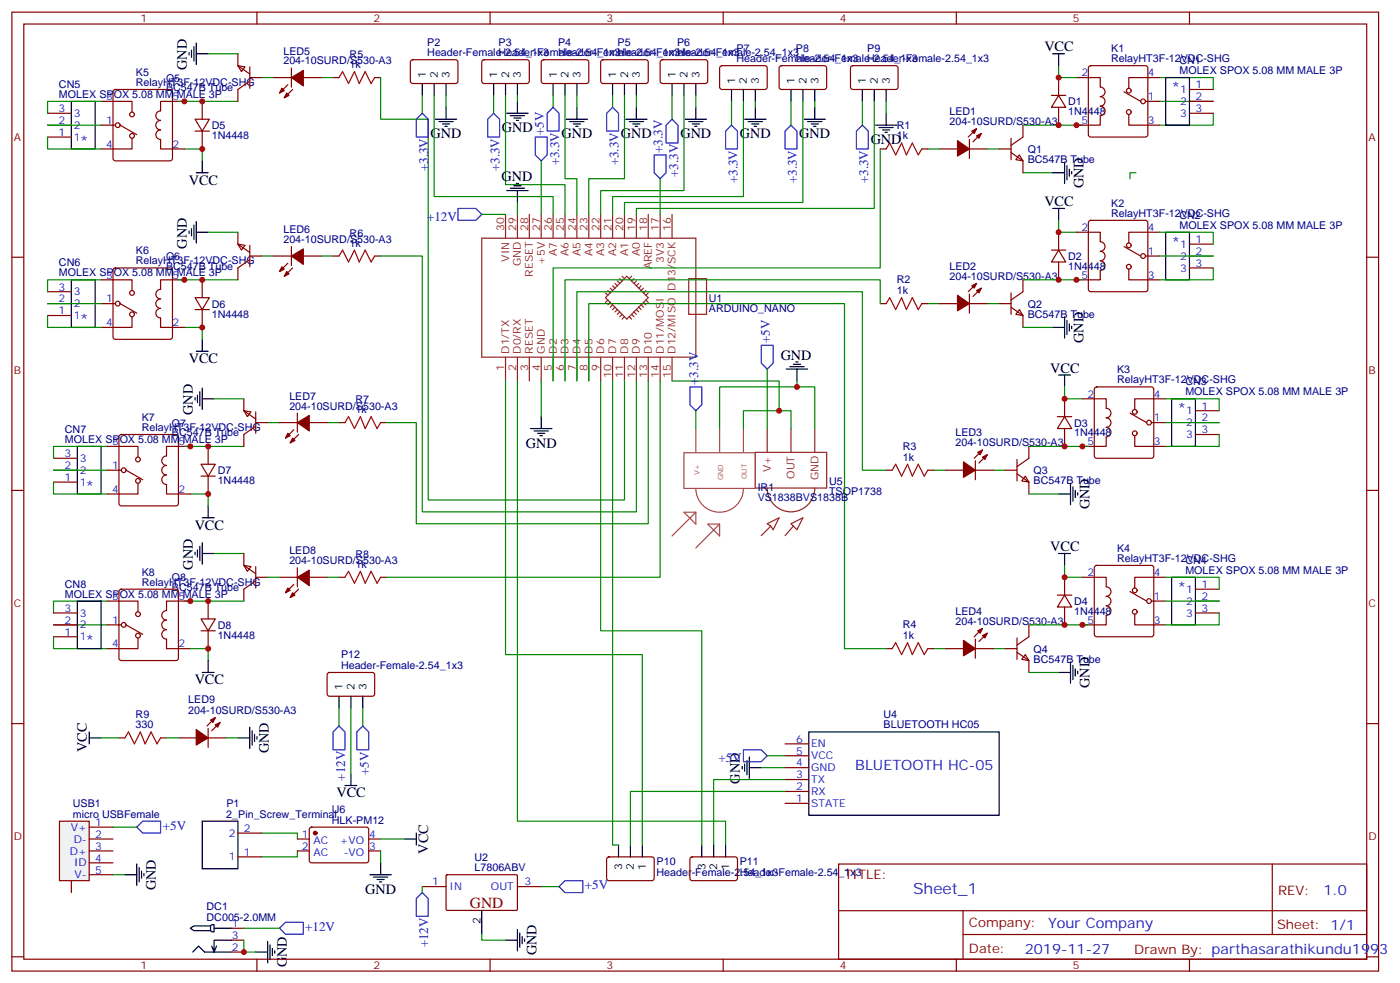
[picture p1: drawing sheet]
<svg xmlns="http://www.w3.org/2000/svg" width="415mm" height="291mm" viewBox="0 0 415 291" stroke-linecap="round" stroke-linejoin="round" font-family="sans-serif">
<g fill="none" stroke="#870000" stroke-width=".35">
<path d="M3.5 3.6h405.4v284.3h-405.4zM7.1 7.1h398.2v277.3h-398.2zM76.2 3.6v3.5M145.3 3.6v3.5M214.5 3.6v3.5M283.6 3.6v3.5M352.8 3.6v3.5M3.5 76.3h3.6M405.3 76.3h3.6M3.5 145.4h3.6M405.3 145.4h3.6M3.5 214.6h3.6"/>
<path d="M405.3 214.6h3.6M248.7 256.2h156.6v28.2h-156.6zM377.3 256.2v20.9M248.7 270h156.5M285.6 277.1h119.6M285.6 270v14.1M3.5 283.7h3.6M76.2 284.4v3.5M145.3 284.4v3.5M214.5 284.4v3.5M283.6 284.4v3.5M352.8 284.4v3.5"/>
<path d="M405.3 283.7h3.6"/>
</g>
<path d="M33.5 259.4h3.5" fill="none" stroke="#008700" stroke-width=".35"/>
<path d="M37 259.4h3.6M40.6 256.2v6.3M41.3 257.2v4.3M42 258.3v2.1M42.7 259v.7" fill="none" stroke="#000" stroke-width=".35"/>
<path d="M17.6 243.5h8.9v17.6h-8.9z" fill="#f0f0f0" stroke="#870000" stroke-width=".35"/>
<g fill="none" stroke="#870000" stroke-width=".35">
<path d="M70.6 19.5l2.1 .3-1.1 1.4zM70.6 15.9v3.6l3.5 2.4M74.1 19.8v6.4M121.9 17.9l.5-.2 13 .1 .4 .6v5.9l-.7 .5-13-.1-.4-.6v-5.7zM143.1 17.9l.5-.2 13 .1 .4 .6-.1 5.9-.6 .5-13-.1-.4-.6v-5.7zM160.7 17.9l.5-.2 13 .1 .4 .6v5.9l-.7 .5-13-.1-.4-.6v-5.7zM178.4 17.9l.5-.2 12.9 .1 .5 .6-.1 5.9-.6 .5-13-.1-.4-.6v-5.7zM196 17.9l.5-.2 13 .1 .4 .6-.1 5.9-.6 .5-13-.1-.4-.6v-5.7zM213.7 19.7l.4-.2h13l.4 .7v5.9l-.7 .4h-12.9l-.5-.7v-5.6zM231.3 19.7l.5-.2h12.9l.5 .7-.1 5.9-.6 .4h-13l-.4-.7v-5.6zM252.5 19.7l.4-.2h13l.4 .7v5.9l-.7 .4h-12.9l-.5-.7v-5.6zM323 19.7l.5-.2h16.2l.5 .2 .2 .5v19.7l-.2 .5-.5 .2h-16.2l-.5-.2-.2-.5v-19.7z"/>
<path d="M14.1 37.1h7.1M14.1 33.6h7.1M30 30.1h9.2v3.1M30 37.1h4.2M33.7 26.7l.5-.2h16.2l.5 .2 .3 .5v19.8l-.3 .5-.5 .2h-16.2l-.5-.2-.2-.5v-19.8zM35.6 37.1l5 2.8M54.7 30.1h-7.1v2.8a1.41 1.41 0 0 0-1.4 1.4 1.41 1.41 0 0 0 1.4 1.4 1.41 1.41 0 0 0-1.4 1.4 1.41 1.41 0 0 0 1.4 1.4 1.41 1.41 0 0 0-1.4 1.4 1.41 1.41 0 0 0 1.4 1.4v2.9h7.1M57.9 35.3h4.2l-2.1 3.6zM57.9 38.9h4.2M60 30.1v5.2M60 38.9v5.3M74.1 24.1l-3.5 2.4v3.6"/>
<path d="M74.1 23h3.5M81.1 23h5.3M85.4 25.1l-2.5 2.5M86.4 20.2v5.6M86.8 26.5l-2.5 2.5M90 23h5.2M98.8 23h1.7M111.1 23h1.8M289.6 38.2l-2.4 2.4M291 39.6l-2.4 2.5M303.4 37.1v3.5l-3.5 2.5M311.9 28.3h4.2"/>
<path d="M314 28.3l2.1 3.5h-4.2zM314 23v5.3M314 31.8v5.3M319.3 23h7v2.8a1.41 1.41 0 0 1 1.4 1.4 1.41 1.41 0 0 1-1.4 1.4 1.41 1.41 0 0 1 1.4 1.5 1.41 1.41 0 0 1-1.4 1.4 1.41 1.41 0 0 1 1.4 1.4 1.41 1.41 0 0 1-1.4 1.4v2.8h-7M333.4 27.2l4.9 2.9M334.8 33.9v3.2h9.2M339.7 30.1h4.3M344 23h-9.2v3.2M352.8 30.1h7M352.8 33.6h7M352.8 26.5h7M14.1 40.6h7.1"/>
<path d="M39.2 41v3.2h-9.2M261.1 44.2h1.7M273.4 44.2h1.8M278.7 44.2h5.3M287.5 44.2h5.3M287.5 41.3v5.7M296.3 44.2h3.6M299.9 45.2l3.5 2.5v3.5M299.9 41v6.3M302.3 45.9l1.1 1.8-2.1-.4zM33.7 79.7l.5-.3h16.2l.5 .3 .3 .5v19.7l-.3 .5-.5 .2h-16.2l-.5-.2-.2-.5v-19.7zM70.6 72.4l2.1 .3-1.1 1.5z"/>
<path d="M70.6 68.9v3.5l3.5 2.5M74.1 75.9h3.5M74.1 77l-3.5 2.4v3.6M74.1 72.7v6.4M81.1 75.9h5.3M85.4 78l-2.5 2.5M86.4 73.1v5.6M86.8 79.4l-2.5 2.5M90 75.9h5.2M98.8 75.9h1.7M111.1 75.9h1.8M311.9 74.2h4.2"/>
<path d="M314 74.2l2.1 3.5h-4.2zM314 68.9v5.3M314 77.7v5.3M319.3 68.9h7v2.8a1.41 1.41 0 0 1 1.4 1.4 1.41 1.41 0 0 1-1.4 1.4 1.41 1.41 0 0 1 1.4 1.4 1.41 1.41 0 0 1-1.4 1.4 1.41 1.41 0 0 1 1.4 1.4 1.41 1.41 0 0 1-1.4 1.5v2.8h-7M323 65.5l.5-.2h16.2l.5 .2 .2 .5v19.8l-.2 .5-.5 .2h-16.2l-.5-.2-.2-.5v-19.8zM333.4 73.1l4.9 2.8M334.8 79.8v3.2h9.2M339.7 75.9h4.3M344 68.9h-9.2v3.1M352.8 75.9h7M352.8 72.4h7M352.8 79.4h7"/>
<path d="M14.1 90h7.1M14.1 93.6h7.1M14.1 86.5h7.1M30 83h9.2v3.1M30 90h4.2M35.6 90l5 2.9M39.2 93.9v3.2h-9.2M54.7 83h-7.1v2.8a1.41 1.41 0 0 0-1.4 1.4 1.41 1.41 0 0 0 1.4 1.4 1.41 1.41 0 0 0-1.4 1.4 1.41 1.41 0 0 0 1.4 1.4 1.41 1.41 0 0 0-1.4 1.5 1.41 1.41 0 0 0 1.4 1.4v2.8h7.1M57.9 88.3h4.2l-2.1 3.5zM57.9 91.8h4.2M60 83v5.3M60 91.8v5.3"/>
<path d="M261.1 90h1.7M273.4 90h1.8M278.7 90h5.3M287.5 90h5.3M287.5 87.2v5.7M289.6 84l-2.4 2.5M291 85.4l-2.4 2.5M296.3 90h3.6M299.9 91.1l3.5 2.5v3.5M299.9 86.9v6.3M302.3 91.8l1.1 1.8-2.1-.4zM303.4 83v3.5l-3.5 2.5"/>
<path d="M72.3 118.3v3.5l3.5 2.4M315.7 118.3v5.2M321 118.3h7.1v2.8a1.41 1.41 0 0 1 1.4 1.4 1.41 1.41 0 0 1-1.4 1.4 1.41 1.41 0 0 1 1.4 1.4 1.41 1.41 0 0 1-1.4 1.4 1.41 1.41 0 0 1 1.4 1.4 1.41 1.41 0 0 1-1.4 1.4v2.9h-7.1M324.8 114.9l.5-.2h16.2l.5 .2 .2 .5v19.8l-.2 .5-.5 .2h-16.2l-.5-.2-.2-.5v-19.8zM345.7 118.3h-9.2v3.1M15.9 139.4h7M15.9 135.9h7M31.7 132.4h9.2v3.1M31.7 139.4h4.3M35.5 129l.5-.2h16.2l.5 .2 .2 .5v19.8l-.2 .5-.5 .2h-16.2l-.5-.2-.2-.5v-19.8zM37.4 139.4l4.9 2.8M56.4 132.4h-7v2.8a1.41 1.41 0 0 0-1.4 1.4 1.41 1.41 0 0 0 1.4 1.4 1.41 1.41 0 0 0-1.4 1.4 1.41 1.41 0 0 0 1.4 1.4 1.41 1.41 0 0 0-1.4 1.4 1.41 1.41 0 0 0 1.4 1.5v2.8h7"/>
<path d="M59.6 137.7h4.3l-2.2 3.5zM61.7 132.4v5.3M72.3 121.8l2.1 .3-1 1.4zM75.8 126.4l-3.5 2.4v3.6M75.8 122.1v6.4M75.8 125.3h3.6M82.9 125.3h5.3M87.1 127.4l-2.4 2.5M88.2 122.5v5.6M88.5 128.8l-2.4 2.5M91.7 125.3h5.3M100.5 125.3h1.8"/>
<path d="M112.9 125.3h1.8M262.8 139.4h1.8M275.2 139.4h1.7M280.5 139.4h5.3M289.3 139.4h5.3M289.3 136.6v5.6M291.4 133.4l-2.5 2.5M292.8 134.8l-2.5 2.5M298.1 139.4h3.5M301.6 136.2v6.4M305.2 132.4v3.5l-3.6 2.5M313.6 123.5h4.3"/>
<path d="M315.7 123.5l2.2 3.6h-4.3zM315.7 127.1v5.3M335.1 122.5l5 2.8M336.5 129.2v3.2h9.2M341.5 125.3h4.2M354.5 125.3h7.1M354.5 121.8h7.1M354.5 128.8h7.1M15.9 142.9h7M40.9 143.3v3.2h-9.2M59.6 141.2h4.3M61.7 141.2v5.3"/>
<path d="M301.6 140.5l3.6 2.4v3.6M304.1 141.2l1.1 1.7-2.2-.3zM31.7 178.2h9.2v3.2M35.5 174.9l.5-.2h16.2l.5 .2 .2 .5v19.8l-.2 .5-.5 .2h-16.2l-.5-.3-.2-.4v-19.8zM56.4 178.2h-7v2.8a1.41 1.41 0 0 0-1.4 1.5 1.41 1.41 0 0 0 1.4 1.4 1.41 1.41 0 0 0-1.4 1.4 1.41 1.41 0 0 0 1.4 1.4 1.41 1.41 0 0 0-1.4 1.4 1.41 1.41 0 0 0 1.4 1.4v2.8h7M61.7 178.2v5.3M72.3 167.6l2.1 .4-1 1.4zM72.3 164.1v3.5l3.5 2.5M75.8 172.2l-3.5 2.5v3.5M75.8 171.2h3.6M75.8 168v6.3M82.9 171.2h5.3"/>
<path d="M87.1 173.3l-2.4 2.5M88.2 168.3v5.7M88.5 174.7l-2.4 2.5M91.7 171.2h5.3M100.5 171.2h1.8M112.9 171.2h1.8M313.6 176.5h4.3M315.7 176.5l2.2 3.5h-4.3zM315.7 171.2v5.3M315.7 180v5.3M321 171.2h7.1v2.8a1.41 1.41 0 0 1 1.4 1.4 1.41 1.41 0 0 1-1.4 1.4 1.41 1.41 0 0 1 1.4 1.4 1.41 1.41 0 0 1-1.4 1.4 1.41 1.41 0 0 1 1.4 1.4 1.41 1.41 0 0 1-1.4 1.5v2.8h-7.1M324.8 167.8l.5-.2h16.2l.5 .2 .2 .5v19.8l-.2 .5-.5 .2h-16.2l-.5-.2-.2-.5v-19.8z"/>
<path d="M335.1 175.4l5 2.8M341.5 178.2h4.2M345.7 171.2h-9.2v3.1M354.5 178.2h7.1M354.5 174.7h7.1M15.9 188.8h7M15.9 185.3h7M15.9 181.8h7M31.7 185.3h4.3M37.4 185.3l4.9 2.8M40.9 189.2v3.1h-9.2M59.6 183.5h4.3l-2.2 3.5z"/>
<path d="M59.6 187h4.3M61.7 187v5.3M97.2 199.6l.5-.2h13l.4 .7v5.9l-.7 .4h-13l-.4-.7v-5.6zM262.8 192.3h1.8M275.2 192.3h1.7M280.5 192.3h5.3M289.3 192.3h5.3M289.3 189.5v5.7M291.4 186.3l-2.5 2.5M292.8 187.7l-2.5 2.5M298.1 192.3h3.5M301.6 193.4l3.6 2.5v3.5"/>
<path d="M301.6 189.2v6.3M304.1 194.1l1.1 1.8-2.2-.4zM305.2 185.3v3.5l-3.6 2.5M336.5 182.1v3.2h9.2M354.5 181.8h7.1M35.3 218.8h1.7M47.6 218.8h1.8M52.9 218.8h5.3M61.7 216v5.6M61.7 218.8h5.3M63.9 212.8l-2.5 2.5M65.3 214.2l-2.5 2.5"/>
<path d="M232.8 220.6h7.1M232.8 224.1h7.1M232.8 227.6h7.1M232.8 231.1h7.1M232.8 234.7h7.1M232.8 238.2h7.1M26.5 245.3h7M26.5 248.8h7M26.5 252.3h7M26.5 255.8h7M26.5 259.4h7M70.6 254.1h7"/>
<path d="M70.6 247h7M88.2 248.8h3.5M88.2 252.3h3.5M92 245.5l.4-.2h16.5l.5 .7-.1 9.4-.6 .4h-16.5l-.5-.7v-9.1zM109.4 248.8h3.5M109.4 252.3h3.5M132.3 259.5l.3-.1h20.7l.2 .3-.1 10.1-.3 .1h-20.6l-.2-.3zM180.2 254.3l.4-.2h13l.4 .7v5.9l-.7 .4h-13l-.4-.7v-5.6zM204.8 254.3l.5-.2h13l.4 .7v5.9l-.7 .4h-13l-.4-.7v-5.6zM21.2 261.1v3.6M68.8 278.8h3.5M68.8 275.2h3.5"/>
<path d="M125.2 262.9h7.1M153.5 262.9h7M68.8 282.3h3.5"/>
<circle cx="34.9" cy="37.1" r=".71"/>
<circle cx="39.2" cy="33.9" r=".71"/>
<circle cx="334.8" cy="26.9" r=".71"/>
<circle cx="334.8" cy="33.2" r=".71"/>
<circle cx="339" cy="30.1" r=".71"/>
<circle cx="39.2" cy="40.3" r=".71"/>
<circle cx="334.8" cy="72.7" r=".71"/>
<circle cx="334.8" cy="79.1" r=".71"/>
<circle cx="339" cy="75.9" r=".71"/>
<circle cx="34.9" cy="90" r=".71"/>
<circle cx="39.2" cy="93.2" r=".71"/>
<circle cx="39.2" cy="86.9" r=".71"/>
<circle cx="36.7" cy="139.4" r=".71"/>
<circle cx="40.9" cy="136.2" r=".71"/>
<circle cx="336.6" cy="122.1" r=".71"/>
<circle cx="336.6" cy="128.5" r=".71"/>
<circle cx="340.8" cy="125.3" r=".71"/>
<circle cx="40.9" cy="142.6" r=".71"/>
<circle cx="336.6" cy="175" r=".71"/>
<circle cx="340.8" cy="178.2" r=".71"/>
<circle cx="36.7" cy="185.3" r=".71"/>
<circle cx="40.9" cy="182.1" r=".71"/>
<circle cx="40.9" cy="188.5" r=".71"/>
<circle cx="336.6" cy="181.4" r=".71"/>
</g>
<g fill="none" stroke="#008700" stroke-width=".35">
<path d="M61.7 15.9h8.9M314 19.5v3.5h5.3M14.1 37.1h15.9M30 30.1h-15.9v3.5M52.9 30.1h17.7M77.6 23h3.5M95.2 23h3.6M112.9 23v12.3h14.1v112.9h58.2v-35.2M125.2 28.3v5.3M128.8 28.3v30h35.2v5.3M132.3 28.3v3.5M146.4 28.3v5.3"/>
<path d="M149.9 28.3v26.5h17.7v8.8M153.5 28.3v1.8M164 28.3v3.5M167.6 28.3v24.7h3.5v10.6M171.1 28.3v3.5M181.7 28.3v3.5M185.2 28.3v24.7h-10.6v10.6M188.7 28.3v3.5M199.3 28.3v7M202.8 28.3v28.2h-24.6v7.1M206.4 28.3v3.5M217 30.1v7"/>
<path d="M220.5 30.1v28.2h-38.8v5.3M224 30.1v1.7M234.6 30.1v7M238.1 30.1v29.9h-52.9v3.6M241.7 30.1v1.7M255.8 30.1v7M259.3 30.1v31.7h-70.6v1.8M262.8 30.1v3.5M303.4 37.1h17.6M344 23h15.8v3.5M344 30.1h15.8M359.8 33.6v3.5h-15.8"/>
<path d="M14.1 40.6v3.6h15.9M54.7 44.2h5.3v3.5M160.5 47.7v15.9M195.8 53v10.6M261.1 44.2v35.2h-97.1v33.6M275.2 44.2h3.5M292.8 44.2h3.5M303.4 51.2h8.8M336.9 51.2h-1.8v1.8M61.7 68.9h8.9M77.6 75.9h3.5M95.2 75.9h3.6"/>
<path d="M112.9 75.9h12.3v75.9h63.5v-38.8M142.9 63.6h7M153.5 60v3.6M314 65.3v3.6h5.3M344 68.9h15.8v3.5M344 75.9h15.8M359.8 79.4v3.6h-15.8M14.1 93.6v3.5h15.9M14.1 90h15.9M30 83h-15.9v3.5M52.9 83h17.7M54.7 97.1h5.3v3.5"/>
<path d="M261.1 90v-7h-93.5v30M275.2 90h3.5M292.8 90h3.5M303.4 83h17.6M303.4 97.1h8.8M63.5 118.3h8.8M149.9 113v81.1h40.6v56.4M153.5 113v130.5h61.7v7M160.5 113v10.5M171.1 113v-26.5h84.7v52.9h7M174.6 113v-23h75.9v102.3h12.3M178.2 113v74h29.9v63.5"/>
<path d="M181.7 113v137.5h1.7M192.3 113v42.3h-68.8v-30h-8.8M195.8 113v58.2h-81.1M199.3 113h31.8v8.8M227.5 109.4v17.7M236.4 113v1.7M315.7 114.7v3.6h5.3M345.7 118.3h15.9v3.5M15.9 139.4h15.8M31.7 132.4h-15.8v3.5M54.7 132.4h17.6M79.4 125.3h3.5"/>
<path d="M97 125.3h3.5M206.4 121.8v5.3M213.4 127.1v-12.4h28.3v12.4M220.5 127.1v-5.3h14.1v5.3M276.9 139.4h3.6M294.6 139.4h3.5M305.2 132.4h17.6M345.7 125.3h15.9M361.6 128.8v3.6h-15.9M15.9 142.9v3.6h15.8M56.4 146.5h5.3v3.5M305.2 146.5h8.8"/>
<path d="M31.7 178.2h-15.8v3.6M54.7 178.2h17.6M63.5 164.1h8.8M79.4 171.2h3.5M97 171.2h3.5M315.7 167.6v3.6h5.3M345.7 171.2h15.9v3.5M345.7 178.2h15.9M15.9 188.8v3.5h15.8M15.9 185.3h15.8M56.4 192.3h5.3v3.6M276.9 192.3h3.6"/>
<path d="M294.6 192.3h3.5M305.2 185.3h17.6M305.2 199.4h8.8M361.6 181.8v3.5h-15.9M30 218.8h5.3M49.4 218.8h3.5M67 218.8h3.6M100.5 210v5.3M104.1 210v19.4M107.6 210v5.3M225.8 227.6h7M227.5 224.1h5.3"/>
<path d="M232.8 234.7h-45.8v15.8M232.8 231.1h-21.1v19.4M33.5 245.3h7.1M77.6 247h10.6v1.8M88.2 252.3v1.8h-10.6M112.9 252.3v3.5M112.9 248.8h7M72.3 278.8v3.5h3.5M72.3 275.2h10.6M125.2 262.9v1.8M142.9 277v1.8h7M160.5 262.9h5.3"/>
</g>
<g fill="none" stroke="#000" stroke-width=".35">
<path d="M56.1 15.6v.7M56.8 14.9v2.1M57.5 13.8v4.3M58.2 12.8v6.3M58.2 15.9h3.5M312.2 15.9h3.5M314 15.9v3.6M21.2 30.1h7v14.1h-7zM125.2 24.8v3.5M128.8 24.8v3.5M129.1 35.3h6.4M130.2 36.1h4.2"/>
<path d="M131.2 36.8h2.1M131.9 37.5h.7M132.3 24.8v3.5M132.3 31.8v3.5M146.4 24.8v3.5M149.9 24.8v3.5M150.3 33.6h6.3M151.3 34.3h4.3M152.4 35h2.1M153.1 35.7h.7M153.5 24.8v3.5M153.5 30.1v3.5"/>
<path d="M164 24.8v3.5M167.6 24.8v3.5M167.9 35.3h6.4M169 36.1h4.2M170 36.8h2.2M170.7 37.5h.7M171.1 24.8v3.5M171.1 31.8v3.5M181.7 24.8v3.5M185.2 24.8v3.5M185.6 35.3h6.3M186.6 36.1h4.3"/>
<path d="M187.7 36.8h2.1M188.4 37.5h.7M188.7 24.8v3.5M188.7 31.8v3.5M199.3 24.8v3.5M202.8 24.8v3.5M203.2 35.3h6.3M204.3 36.1h4.2M205.3 36.8h2.1M206 37.5h.7M206.4 24.8v3.5M206.4 31.8v3.5"/>
<path d="M217 26.5v3.6M220.5 26.5v3.6M220.8 35.3h6.4M221.9 36.1h4.2M223 36.8h2.1M223.7 37.5h.7M224 26.5v3.6M224 31.8v3.5M234.6 26.5v3.6M238.1 26.5v3.6M238.5 35.3h6.3M239.5 36.1h4.3"/>
<path d="M240.6 36.8h2.1M241.3 37.5h.7M241.7 26.5v3.6M241.7 31.8v3.5M255.8 26.5v3.6M259.3 26.5v3.6M259.6 37.1h6.4M260.7 37.8h4.2M261.8 38.5h2.1M262.5 39.2h.7M262.8 26.5v3.6M262.8 33.6v3.5"/>
<path d="M345.7 23h7.1v14.1h-7.1zM58.2 51.2h3.5M60 47.7v3.5M150.3 56.5h6.3M151.3 55.8h4.3M152.4 55.1h2.1M153.1 54.4h.7M153.5 56.5v3.5M312.2 51.2h3.5M315.7 48v6.4M316.4 49.1v4.2M317.1 50.2v2.1"/>
<path d="M317.9 50.9v.7M56.1 68.5v.7M56.8 67.8v2.1M57.5 66.7v4.3M58.2 68.9h3.5M58.2 65.7v6.3M312.2 61.8h3.5M314 61.8v3.5M345.7 68.9h7.1v14.1h-7.1zM21.2 83h7v14.1h-7zM312.2 97.1h3.5M315.7 93.9v6.4"/>
<path d="M316.4 95v4.2M317.1 96v2.1M317.9 96.7v.7M57.9 117.9v.7M58.2 104.1h3.5M58.6 117.2v2.1M59.3 116.1v4.3M60 100.6v3.5M60 115.1v6.3M60 118.3h3.5M233.2 109.4h6.3M234.2 108.7h4.3"/>
<path d="M235.3 108h2.1M236 107.3h.7M236.4 109.4v3.6M314 111.2h3.5M315.7 111.2v3.5M347.5 118.3h7v14.1h-7zM22.9 132.4h7.1v14.1h-7.1zM157.3 127.1h6.4M158.4 127.8h4.2M159.5 128.5h2.1M160.2 129.2h.7M160.5 123.5v3.6"/>
<path d="M60 153.5h3.5M61.7 150v3.5M314 146.5h3.5M317.5 143.3v6.3M318.2 144.4v4.2M318.9 145.4v2.1M319.6 146.1v.7M22.9 178.2h7.1v14.1h-7.1zM57.9 163.8v.7M58.6 163.1v2.1M59.3 162v4.2M60 164.1h3.5"/>
<path d="M60 160.9v6.4M314 164.1h3.5M315.7 164.1v3.5M347.5 171.2h7v14.1h-7zM60 199.4h3.5M61.7 195.9v3.5M314 199.4h3.5M317.5 196.2v6.4M318.2 197.3v4.2M318.9 198.3v2.1M319.6 199v.7M26.5 218.8h3.5"/>
<path d="M26.5 217v3.6M70.6 218.8h3.5M74.1 215.6v6.4M74.8 216.7v4.2M75.5 217.7v2.2M76.2 218.4v.7M100.5 206.4v3.6M104.1 206.4v3.6M107.6 206.4v3.6M239.9 217h56.4v24.7h-56.4zM102.3 232.9h3.5M104.1 229.4v3.5"/>
<path d="M220.1 227.3v.7M220.8 226.6v2.1M221.5 225.5v4.2M222.2 227.6h3.6M222.2 224.4v6.4M60 243.5h10.6v14.1h-10.6zM109.7 259.4h6.4M112.9 255.8v3.6M119.9 248.8h3.6M123.5 247v3.5M183.4 250.5v3.6M187 250.5v3.6"/>
<path d="M190.5 250.5v3.6M208.1 250.5v3.6M211.7 250.5v3.6M215.2 250.5v3.6M56.4 275.2l1.1-.7h4.9v1.4h-4.9zM62.4 274.5l.4-.3h.7v2.1h-.7l-.4-.4M63.5 275.2h5.3M68.8 278.8h-5.3v3.5l-.7-1.8M79.4 279.1v6.4M110.8 260.1h4.2M111.8 260.8h2.1M112.5 261.5h.7"/>
<path d="M142.9 269.9v7.1M149.9 278.8h3.6M153.5 275.6v6.3M154.2 276.6v4.3M154.9 277.7v2.1M155.6 278.4v.7M57.1 282.3l1.8-1.8 1.8 1.8h8.1M64.2 280.5l-.7 1.8M75.8 282.3h3.6M80.1 280.2v4.2M80.8 281.2v2.2M81.5 281.9v.7"/>
</g>
<g fill="#870000" stroke="#870000" stroke-width=".35">
<path d="M85.4 174.3l.7 .7-1.4 .8z"/>
<path d="M86.8 175.8l.7 .7-1.4 .7z"/>
<path d="M88.2 171.2l3.5-2.1v4.5z"/>
<path d="M85.4 128.5l.7 .7-1.4 .7z"/>
<path d="M86.8 129.9l.7 .7-1.4 .7z"/>
<path d="M88.2 125.3l3.5-2.1v4.6z"/>
<path d="M83.6 79.1l.7 .7-1.4 .7z"/>
<path d="M85 80.5l.7 .7-1.4 .7z"/>
<path d="M86.4 75.9l3.6-2.1v4.6z"/>
<path d="M83.6 26.2l.7 .7-1.4 .7z"/>
<path d="M85 27.6l.7 .7-1.4 .7z"/>
<path d="M86.4 23l3.6-2.1v4.6z"/>
<path d="M289.6 40.3l1.4-.7-.7 1.4z"/>
<path d="M288.2 38.9l1.4-.7-.7 1.4z"/>
<path d="M284 41.7l3.5 2.5-3.5 2.1z"/>
<path d="M289.6 86.1l1.4-.7-.7 1.5z"/>
<path d="M288.2 84.7l1.4-.7-.7 1.4z"/>
<path d="M284 87.6l3.5 2.4-3.5 2.1z"/>
<path d="M291.4 135.5l1.4-.7-.7 1.4z"/>
<path d="M290 134.1l1.4-.7-.7 1.4z"/>
<path d="M285.8 136.9l3.5 2.5-3.5 2.1z"/>
<path d="M291.4 188.5l1.4-.8-.7 1.5z"/>
<path d="M290 187l1.4-.7-.7 1.4z"/>
<path d="M285.8 189.9l3.5 2.4-3.5 2.2z"/>
<path d="M63.9 214.9l1.4-.7-.7 1.4z"/>
<path d="M62.4 213.5l1.5-.7-.8 1.4z"/>
<path d="M58.2 216.3l3.5 2.5-3.5 2.1z"/>
<circle cx="93.5" cy="247" r=".53"/>
</g>
<path d="M100.5 23l1.1-1.8 1.8 3.6 1.7-3.6 1.4 3.6 1.8-3.6 1.8 3.6 1-1.8M262.8 44.2l1.1-1.8 1.7 3.5 1.8-3.5 1.4 3.5 1.8-3.5 1.7 3.5 1.1-1.7M100.5 75.9l1.1-1.7 1.8 3.5 1.7-3.5 1.4 3.5 1.8-3.5 1.8 3.5 1-1.8M262.8 90l1.1-1.7 1.7 3.5 1.8-3.5 1.4 3.5 1.8-3.5 1.7 3.5 1.1-1.8M102.3 125.3l1.1-1.8 1.7 3.6 1.8-3.6 1.4 3.6 1.8-3.6 1.7 3.6 1.1-1.8M264.6 139.4l1-1.7 1.8 3.5 1.8-3.5 1.4 3.5 1.7-3.5 1.8 3.5 1.1-1.8M102.3 171.2l1.1-1.8 1.7 3.5 1.8-3.5 1.4 3.5 1.8-3.5 1.7 3.5 1.1-1.7M264.6 192.3l1-1.7 1.8 3.5 1.8-3.5 1.4 3.5 1.7-3.5 1.8 3.5 1.1-1.8M37 218.8l1.1-1.8 1.8 3.6 1.7-3.6 1.4 3.6 1.8-3.6 1.8 3.6 1-1.8" fill="none" stroke="#a10000" stroke-width=".35"/>
<g fill="none" stroke="#8c2424" stroke-width=".35">
<path d="M142.9 70.6h63.5v35.3h-63.5zM149.9 63.6v7M153.5 63.6v7M157 63.6v7M160.5 63.6v7M164 63.6v7M167.6 63.6v7M171.1 63.6v7M174.6 63.6v7M178.2 63.6v7M181.7 63.6v7M185.2 63.6v7"/>
<path d="M188.7 63.6v7M192.3 63.6v7M195.8 63.6v7M199.3 63.6v7M179.6 86.9l.7 .7M180.3 89l-.7 .7M180.3 86.1l.7 .8M181 89.7l-.7 .7M181 85.4l.7 .7M181.7 90.4l-.7 .7M181.7 84.7l.7 .7M182.4 91.1l-.7 .7"/>
<path d="M182.4 84l.7 .7M183.1 91.8l-.7 .7M183.1 83.3l.7 .7M183.8 92.5l-.7 .7M183.8 82.6l.7 .7M184.5 93.2l-.7 .7M184.5 81.9l.7 .7M185.2 93.9l-.7 .7M185.9 81.9l6.4 6.4-6.4 6.3-6.3-6.3zM186.6 93.9l.7 .7M187.3 81.9l-.7 .7M187.3 93.2l.7 .7"/>
<path d="M188 82.6l-.7 .7M188 92.5l.7 .7M188.7 83.3l-.7 .7M188.7 91.8l.7 .7M189.4 84l-.7 .7M189.4 91.1l.7 .7M190.1 84.7l-.7 .7M190.1 90.4l.8 .7M190.9 85.4l-.8 .7M190.9 89.7l.7 .7M191.6 86.1l-.7 .8M191.6 89l.7 .7"/>
<path d="M192.3 86.9l-.7 .7M204.3 82.6h5.2v10.6h-5.2zM149.9 105.9v7.1M153.5 105.9v7.1M157 105.9v7.1M160.5 105.9v7.1M164 105.9v7.1M167.6 105.9v7.1M171.1 105.9v7.1M174.6 105.9v7.1M178.2 105.9v7.1M181.7 105.9v7.1"/>
<path d="M185.2 105.9v7.1M188.7 105.9v7.1M192.3 105.9v7.1M195.8 105.9v7.1M199.3 105.9v7.1M224 134.1h21.2v10.6h-21.2zM227.5 127.1v7M234.6 127.1v7M241.7 127.1v7M227.5 144.7a7.1 7.1 0 0 0 7.1 7.1 7.1 7.1 0 0 0 7.1-7.1M227.5 155.3l3.6-1.8-1.8 3.6-.7-1.1zM228.6 156l-2.8 2.8"/>
<path d="M234.6 155.3l3.5-1.8-1.7 3.6zM235.3 156l-2.5 2.8"/>
</g>
<path d="M202.8 134.2h21.2v10.6h-21.2zM206.4 127.1v6.9M213.4 127.1v6.9M220.5 127.1v6.9M202.8 151.9h3.6v3.5zM206.4 144.8a7.1 7.1 0 0 0 7 7.1 7.1 7.1 0 0 0 7.1-7.1M206.4 151.9l-7.1 7M209.9 155.4h3.5v3.5zM213.4 155.4l-7 7.1" fill="none" stroke="#a64a4a" stroke-width=".35"/>
<g fill="none" stroke="#00f" stroke-width=".35">
<path d="M125.2 33.6l1.8 1.7v5.3h-3.5v-5.3zM146.4 33.6l1.8 1.7v5.3h-3.6v-5.3zM164 31.8l1.8 1.8v5.3h-3.5v-5.3zM181.7 31.8l1.7 1.8v5.3h-3.5v-5.3zM197.6 37.1l1.7-1.8 1.8 1.8v5.3h-3.5zM217 37.1l1.7 1.8v5.3h-3.5v-5.3zM234.6 37.1l1.8 1.8v5.3h-3.6v-5.3zM255.8 37.1l1.7 1.8v5.3h-3.5v-5.3zM158.7 40.6h3.6v5.3l-1.8 1.8-1.8-1.8zM194 45.9h3.6v5.3l-1.8 1.8-1.8-1.8zM135.8 61.8h5.3l1.8 1.8-1.8 1.7h-5.3zM204.6 114.7h3.5v5.3l-1.7 1.8-1.8-1.8z"/>
<path d="M225.8 102.4h3.5v5.3l-1.8 1.7-1.7-1.7zM100.5 215.3l1.8 1.7v5.3h-3.5v-5.3zM107.6 215.3l1.8 1.7v5.3h-3.6v-5.3zM220.5 222.3h5.3l1.7 1.8-1.7 1.7h-5.3zM40.6 245.3l1.7-1.8h5.3v3.5h-5.3zM84.7 273.5h5.3v3.5h-5.3l-1.8-1.8zM125.2 264.7l1.8 1.7v5.3h-3.5v-5.3zM167.6 261.1h5.3v3.6h-5.3l-1.8-1.8z"/>
</g>
<g fill="#c00">
<circle cx="72.3" cy="282.3" r=".88"/>
<circle cx="231.1" cy="121.8" r=".88"/>
<circle cx="60" cy="30.1" r=".88"/>
<circle cx="54.7" cy="30.1" r=".88"/>
<circle cx="60" cy="44.2" r=".88"/>
<circle cx="61.7" cy="132.4" r=".88"/>
<circle cx="56.4" cy="132.4" r=".88"/>
<circle cx="61.7" cy="146.5" r=".88"/>
<circle cx="61.7" cy="192.3" r=".88"/>
<circle cx="56.4" cy="178.2" r=".88"/>
<circle cx="61.7" cy="178.2" r=".88"/>
<circle cx="60" cy="97.1" r=".88"/>
<circle cx="54.7" cy="83" r=".88"/>
<circle cx="60" cy="83" r=".88"/>
<circle cx="315.7" cy="132.4" r=".88"/>
<circle cx="321" cy="132.4" r=".88"/>
<circle cx="315.7" cy="118.3" r=".88"/>
<circle cx="314" cy="37.1" r=".88"/>
<circle cx="319.3" cy="37.1" r=".88"/>
<circle cx="314" cy="23" r=".88"/>
<circle cx="314" cy="68.9" r=".88"/>
<circle cx="319.3" cy="83" r=".88"/>
<circle cx="314" cy="83" r=".88"/>
<circle cx="315.7" cy="171.2" r=".88"/>
<circle cx="321" cy="185.3" r=".88"/>
<circle cx="315.7" cy="185.3" r=".88"/>
<circle cx="236.4" cy="114.7" r=".88"/>
</g>
<text font-size="4.6" fill="#800" x="139.3" y="269.2">GND</text>
<text font-size="4.6" fill="#00f" x="270.8" y="265.2">Sheet_1</text>
<g font-size="4.2">
<text x="309.7" y="15.2">VCC</text>
<text x="55.4" y="20.8" transform="rotate(-90 55.4 20.8)">GND</text>
<text x="127.7" y="41">GND</text>
<text x="148.9" y="39.2">GND</text>
<text x="166.5" y="41">GND</text>
<text x="184.1" y="41">GND</text>
<text x="201.8" y="41">GND</text>
<text x="219.4" y="41">GND</text>
<text x="237.1" y="41">GND</text>
<text x="258.2" y="42.8">GND</text>
<text x="148.8" y="53.7">GND</text>
<text x="56" y="54.8">VCC</text>
<text x="321.4" y="55.8" transform="rotate(-90 321.4 55.8)">GND</text>
<text x="309.7" y="61.1">VCC</text>
<text x="55.4" y="73.7" transform="rotate(-90 55.4 73.7)">GND</text>
<text x="321.4" y="101.7" transform="rotate(-90 321.4 101.7)">GND</text>
<text x="56" y="107.7">VCC</text>
<text x="231.5" y="106.6">GND</text>
<text x="311.5" y="110.5">VCC</text>
<text x="57.1" y="123.1" transform="rotate(-90 57.1 123.1)">GND</text>
<text x="155.9" y="132.7">GND</text>
<text x="323.1" y="151.1" transform="rotate(-90 323.1 151.1)">GND</text>
<text x="57.7" y="157.1">VCC</text>
<text x="311.5" y="163.4">VCC</text>
<text x="57.1" y="168.9" transform="rotate(-90 57.1 168.9)">GND</text>
<text x="57.7" y="202.9">VCC</text>
<text x="323.1" y="204" transform="rotate(-90 323.1 204)">GND</text>
<text x="25.7" y="223" transform="rotate(-90 25.7 223)">VCC</text>
<text x="79.7" y="223.4" transform="rotate(-90 79.7 223.4)">GND</text>
<text x="219.4" y="232.3" transform="rotate(-90 219.4 232.3)">GND</text>
<text x="99.8" y="236.4">VCC</text>
<text x="127" y="253.1" transform="rotate(-90 127 253.1)">VCC</text>
<text x="46.2" y="263.9" transform="rotate(-90 46.2 263.9)">GND</text>
<text x="108.3" y="265">GND</text>
<text x="85.1" y="286.8" transform="rotate(-90 85.1 286.8)">GND</text>
<text x="159.2" y="283.2" transform="rotate(-90 159.2 283.2)">GND</text>
</g>
<g font-size="4.2" fill="#00f">
<text x="347.5" y="27.2">*</text>
<text x="23.6" y="43.2">*</text>
<text x="347.5" y="73.1">*</text>
<text x="23.6" y="96.1">*</text>
<text x="349.2" y="122.5">*</text>
<text x="25.4" y="145.5">*</text>
<text x="349.2" y="175.4">*</text>
<text x="25.4" y="191.4">*</text>
<text x="253.7" y="228.2">BLUETOOTH HC-05</text>
<text x="392.5" y="265.4">1.0</text>
<text x="310.9" y="275">Your Company</text>
<text x="304" y="282.8">2019-11-27</text>
</g>
<g font-size="3.9" fill="#00f">
<text x="161.3" y="40" transform="rotate(-90 161.3 40)">+5V</text>
<text x="196.5" y="45.4" transform="rotate(-90 196.5 45.4)">+3.3V</text>
<text x="127" y="50.8" transform="rotate(-90 127 50.8)">+3.3V</text>
<text x="148.2" y="50.8" transform="rotate(-90 148.2 50.8)">+3.3V</text>
<text x="165.8" y="49.1" transform="rotate(-90 165.8 49.1)">+3.3V</text>
<text x="183.4" y="49.1" transform="rotate(-90 183.4 49.1)">+3.3V</text>
<text x="201.1" y="52.5" transform="rotate(-90 201.1 52.5)">+3.3V</text>
<text x="218.7" y="54.4" transform="rotate(-90 218.7 54.4)">+3.3V</text>
<text x="236.4" y="54.4" transform="rotate(-90 236.4 54.4)">+3.3V</text>
<text x="257.5" y="54.4" transform="rotate(-90 257.5 54.4)">+3.3V</text>
<text x="126.7" y="65.5">+12V</text>
<text x="228.3" y="101.7" transform="rotate(-90 228.3 101.7)">+5V</text>
<text x="207.1" y="114.2" transform="rotate(-90 207.1 114.2)">+3.3V</text>
<text x="213" y="225.8">+5V</text>
<text x="102.3" y="231.5" transform="rotate(-90 102.3 231.5)">+12V</text>
<text x="109.4" y="229.8" transform="rotate(-90 109.4 229.8)">+5V</text>
<text x="48.3" y="246.1">+5V</text>
<text x="173.5" y="263.6">+5V</text>
<text x="90.5" y="275.9">+12V</text>
<text x="127" y="280.9" transform="rotate(-90 127 280.9)">+12V</text>
</g>
<g font-size="3.9" fill="#800">
<text x="250.5" y="260.8">TITLE:</text>
<text x="379.1" y="265.4">REV:</text>
<text x="287.4" y="275">Company:</text>
<text x="378.7" y="275.6">Sheet: 1/1</text>
<text x="287.4" y="282.6">Date:</text>
<text x="336.4" y="282.7">Drawn By: parthasarathikundu1993</text>
</g>
<g font-size="3.2" fill="#800">
<text x="41.6" y="6.6">1</text>
<text x="110.8" y="6.6">2</text>
<text x="179.9" y="6.6">3</text>
<text x="249.1" y="6.6">4</text>
<text x="318.2" y="6.6">5</text>
<text x="4.1" y="41.7">A</text>
<text x="405.9" y="41.7">A</text>
<text x="4.1" y="110.8">B</text>
<text x="405.9" y="110.8">B</text>
<text x="4.1" y="180">C</text>
<text x="405.9" y="180">C</text>
<text x="4.1" y="249.1">D</text>
<text x="405.9" y="249.1">D</text>
<text x="41.6" y="287.4">1</text>
<text x="110.8" y="287.4">2</text>
<text x="179.9" y="287.4">3</text>
<text x="249.1" y="287.4">4</text>
<text x="318.2" y="287.4">5</text>
</g>
<g font-size="3.2" fill="#000080">
<text x="84" y="16.2">LED5</text>
<text x="103.7" y="17.2">R5</text>
<text x="126.7" y="16.7">Header-Female-2.54_1x3</text>
<text x="126.7" y="13.7">P2</text>
<text x="147.9" y="16.7">Header-Female-2.54_1x3Header-Female-2.54_1x3</text>
<text x="147.9" y="13.7">P3</text>
<text x="165.5" y="16.7">Header-Female-2.54_1x3Header-Female-2.54_1x3</text>
<text x="165.5" y="13.7">P4</text>
<text x="183.2" y="13.7">P5</text>
<text x="200.8" y="13.7">P6</text>
<text x="218.4" y="15.5">P7</text>
<text x="236.1" y="15.3">P8</text>
<text x="257.2" y="15.3">P9</text>
<text x="329.6" y="15.5">K1</text>
<text x="40.3" y="22.5">K5</text>
<text x="84" y="19.1">204-10SURD/S530-A3</text>
<text x="103.7" y="20.2">1k</text>
<text x="218.4" y="18.4">Header-Female-2.54_1x3</text>
<text x="236" y="18.4">Header-Female-2.54_1x3</text>
<text x="257.2" y="18.4">Header-Female-2.54_1x3</text>
<text x="329.6" y="18.4">RelayHT3F-12VDC-SHG</text>
<text x="349.8" y="21.9">MOLEX SPOX 5.08 MM MALE 3P</text>
<text x="349.8" y="19">CN1</text>
<text x="17.5" y="29">MOLEX SPOX 5.08 MM MALE 3P</text>
<text x="17.5" y="26.1">CN5</text>
<text x="40.3" y="25.5">RelayHT3F-12VDC-SHG</text>
<text x="49.2" y="27.1">BC547B Tube</text>
<text x="49.2" y="24.2">Q5</text>
<text x="281.6" y="34.2">LED1</text>
<text x="316.8" y="34.2">1N4448</text>
<text x="316.8" y="31.2">D1</text>
<text x="62.8" y="41.2">1N4448</text>
<text x="62.8" y="38.3">D5</text>
<text x="266" y="41.3">1k</text>
<text x="266" y="38.2">R1</text>
<text x="281.6" y="37.1">204-10SURD/S530-A3</text>
<text x="304.8" y="45.3">Q1</text>
<text x="304.8" y="48.3">BC547B Tube</text>
<text x="329.6" y="64.3">RelayHT3F-12VDC-SHG</text>
<text x="329.6" y="61.3">K2</text>
<text x="349.8" y="64.9">CN2</text>
<text x="84" y="69.1">LED6</text>
<text x="103.7" y="70.2">R6</text>
<text x="349.8" y="67.8">MOLEX SPOX 5.08 MM MALE 3P</text>
<text x="40.3" y="75.4">K6</text>
<text x="49.2" y="77.1">Q6</text>
<text x="84" y="72">204-10SURD/S530-A3</text>
<text x="103.7" y="73.1">1k</text>
<text x="316.8" y="77.1">D2</text>
<text x="17.5" y="81.9">MOLEX SPOX 5.08 MM MALE 3P</text>
<text x="17.5" y="79">CN6</text>
<text x="40.3" y="78.4">RelayHT3F-12VDC-SHG</text>
<text x="49.2" y="80">BC547B Tube</text>
<text x="281.6" y="83">204-10SURD/S530-A3</text>
<text x="281.6" y="80">LED2</text>
<text x="316.8" y="80">1N4448</text>
<text x="210.3" y="89.4">U1</text>
<text x="266" y="87.2">1k</text>
<text x="266" y="84">R2</text>
<text x="62.8" y="94.1">1N4448</text>
<text x="62.8" y="91.2">D6</text>
<text x="210.3" y="92.6">ARDUINO_NANO</text>
<text x="304.8" y="94.1">BC547B Tube</text>
<text x="304.8" y="91.2">Q2</text>
<text x="331.3" y="113.7">RelayHT3F-12VDC-SHG</text>
<text x="331.3" y="110.7">K3</text>
<text x="85.8" y="118.5">LED7</text>
<text x="105.5" y="119.5">R7</text>
<text x="351.6" y="117.2">MOLEX SPOX 5.08 MM MALE 3P</text>
<text x="351.6" y="114.3">CN3</text>
<text x="42.1" y="124.8">K7</text>
<text x="85.8" y="121.4">204-10SURD/S530-A3</text>
<text x="105.5" y="122.5">1k</text>
<text x="19.3" y="131.3">MOLEX SPOX 5.08 MM MALE 3P</text>
<text x="19.3" y="128.4">CN7</text>
<text x="42.1" y="127.8">RelayHT3F-12VDC-SHG</text>
<text x="51" y="129.4">BC547B Tube</text>
<text x="51" y="126.5">Q7</text>
<text x="283.4" y="129.4">LED3</text>
<text x="318.6" y="129.4">1N4448</text>
<text x="318.6" y="126.5">D3</text>
<text x="267.8" y="136.6">1k</text>
<text x="267.8" y="133.4">R3</text>
<text x="283.4" y="132.4">204-10SURD/S530-A3</text>
<text x="64.6" y="143.5">1N4448</text>
<text x="64.6" y="140.6">D7</text>
<text x="245.9" y="143.8">U5</text>
<text x="306.6" y="143.5">BC547B Tube</text>
<text x="306.6" y="140.6">Q3</text>
<text x="224.7" y="148.5">VS1838BVS1838B</text>
<text x="224.7" y="145.6">IR1</text>
<text x="245.9" y="146.7">TSOP1738</text>
<text x="85.8" y="167.3">204-10SURD/S530-A3</text>
<text x="85.8" y="164.3">LED8</text>
<text x="105.5" y="165.4">R8</text>
<text x="331.3" y="166.6">RelayHT3F-12VDC-SHG</text>
<text x="331.3" y="163.6">K4</text>
<text x="351.6" y="167.2">CN4</text>
<text x="42.1" y="173.6">RelayHT3F-12VDC-SHG</text>
<text x="42.1" y="170.7">K8</text>
<text x="51" y="172.3">Q8</text>
<text x="105.5" y="168.3">1k</text>
<text x="351.6" y="170.1">MOLEX SPOX 5.08 MM MALE 3P</text>
<text x="19.3" y="177.2">MOLEX SPOX 5.08 MM MALE 3P</text>
<text x="19.3" y="174.2">CN8</text>
<text x="51" y="175.3">BC547B Tube</text>
<text x="318.6" y="179.4">D4</text>
<text x="283.4" y="185.3">204-10SURD/S530-A3</text>
<text x="283.4" y="182.3">LED4</text>
<text x="318.6" y="182.3">1N4448</text>
<text x="64.6" y="189.4">1N4448</text>
<text x="64.6" y="186.5">D8</text>
<text x="267.8" y="189.5">1k</text>
<text x="267.8" y="186.3">R4</text>
<text x="101.1" y="195.2">P12</text>
<text x="306.6" y="196.5">BC547B Tube</text>
<text x="306.6" y="193.5">Q4</text>
<text x="101.1" y="198.3">Header-Female-2.54_1x3</text>
<text x="55.9" y="208.6">LED9</text>
<text x="40.2" y="216">330</text>
<text x="40.2" y="212.8">R9</text>
<text x="55.9" y="211.7">204-10SURD/S530-A3</text>
<text x="262.1" y="216">BLUETOOTH HC05</text>
<text x="262.1" y="212.8">U4</text>
<text x="21.6" y="239.3">USB1</text>
<text x="67.1" y="239.2">P1</text>
<text x="21.6" y="242.4">micro USBFemale</text>
<text x="67.1" y="242.4">2_Pin_Screw_Terminal</text>
<text x="98.4" y="244.2">HLK-PM12</text>
<text x="98.4" y="241">U6</text>
<text x="140.7" y="255.4">U2</text>
<text x="194.7" y="256.5">P10</text>
<text x="219.4" y="256.5">P11</text>
<text x="140.7" y="258.3">L7806ABV</text>
<text x="194.7" y="259.7">Header-Female-2.54_1x3</text>
<text x="219.4" y="259.7">Header-Female-2.54_1x3</text>
<text x="61.3" y="269.9">DC1</text>
<text x="61.3" y="273.1">DC005-2.0MM</text>
</g>
<g font-size="3.2">
<text x="126.3" y="23" transform="rotate(-90 126.3 23)">1</text>
<text x="129.8" y="23" transform="rotate(-90 129.8 23)">2</text>
<text x="133.3" y="23" transform="rotate(-90 133.3 23)">3</text>
<text x="147.5" y="23" transform="rotate(-90 147.5 23)">1</text>
<text x="151" y="23" transform="rotate(-90 151 23)">2</text>
<text x="154.5" y="23" transform="rotate(-90 154.5 23)">3</text>
<text x="165.1" y="23" transform="rotate(-90 165.1 23)">1</text>
<text x="168.6" y="23" transform="rotate(-90 168.6 23)">2</text>
<text x="172.2" y="23" transform="rotate(-90 172.2 23)">3</text>
<text x="182.7" y="23" transform="rotate(-90 182.7 23)">1</text>
<text x="186.3" y="23" transform="rotate(-90 186.3 23)">2</text>
<text x="189.8" y="23" transform="rotate(-90 189.8 23)">3</text>
<text x="200.4" y="23" transform="rotate(-90 200.4 23)">1</text>
<text x="203.9" y="23" transform="rotate(-90 203.9 23)">2</text>
<text x="207.4" y="23" transform="rotate(-90 207.4 23)">3</text>
<text x="218" y="24.8" transform="rotate(-90 218 24.8)">1</text>
<text x="221.5" y="24.8" transform="rotate(-90 221.5 24.8)">2</text>
<text x="225.1" y="24.8" transform="rotate(-90 225.1 24.8)">3</text>
<text x="235.7" y="24.8" transform="rotate(-90 235.7 24.8)">1</text>
<text x="239.2" y="24.8" transform="rotate(-90 239.2 24.8)">2</text>
<text x="242.7" y="24.8" transform="rotate(-90 242.7 24.8)">3</text>
<text x="256.8" y="24.8" transform="rotate(-90 256.8 24.8)">1</text>
<text x="260.3" y="24.8" transform="rotate(-90 260.3 24.8)">2</text>
<text x="263.9" y="24.8" transform="rotate(-90 263.9 24.8)">3</text>
<text x="101.6" y="204.7" transform="rotate(-90 101.6 204.7)">1</text>
<text x="105.1" y="204.7" transform="rotate(-90 105.1 204.7)">2</text>
<text x="108.7" y="204.7" transform="rotate(-90 108.7 204.7)">3</text>
<text x="184.5" y="257.9" transform="rotate(-90 184.5 257.9)">3</text>
<text x="188" y="257.9" transform="rotate(-90 188 257.9)">2</text>
<text x="191.6" y="257.9" transform="rotate(-90 191.6 257.9)">1</text>
<text x="209.2" y="257.9" transform="rotate(-90 209.2 257.9)">3</text>
<text x="212.7" y="257.9" transform="rotate(-90 212.7 257.9)">2</text>
<text x="216.3" y="257.9" transform="rotate(-90 216.3 257.9)">1</text>
<text x="142.5" y="274.1" transform="rotate(-90 142.5 274.1)">2</text>
</g>
<g font-size="3.2" fill="#00f">
<text x="320.8" y="22.6">2</text>
<text x="340.4" y="22.6">4</text>
<text x="31.5" y="29.7">3</text>
<text x="51.2" y="29.7">5</text>
<text x="340.4" y="29.7">1</text>
<text x="350.1" y="27.6">1</text>
<text x="354.5" y="26.2">1</text>
<text x="354.5" y="29.7">2</text>
<text x="17.4" y="33.2">3</text>
<text x="21.9" y="34.6">3</text>
<text x="350.1" y="31.1">2</text>
<text x="350.1" y="34.6">3</text>
<text x="354.5" y="33.2">3</text>
<text x="17.4" y="40.3">1</text>
<text x="17.4" y="36.8">2</text>
<text x="21.9" y="41.7">1</text>
<text x="21.9" y="38.2">2</text>
<text x="31.5" y="36.8">1</text>
<text x="320.8" y="36.8">5</text>
<text x="340.4" y="36.8">3</text>
<text x="31.5" y="43.8">4</text>
<text x="51.2" y="43.8">2</text>
<text x="320.8" y="68.5">2</text>
<text x="340.4" y="68.5">4</text>
<text x="340.4" y="75.6">1</text>
<text x="350.1" y="73.4">1</text>
<text x="350.1" y="77">2</text>
<text x="354.5" y="72">1</text>
<text x="354.5" y="75.6">2</text>
<text x="31.5" y="82.6">3</text>
<text x="51.2" y="82.6">5</text>
<text x="320.8" y="82.6">5</text>
<text x="340.4" y="82.6">3</text>
<text x="350.1" y="80.5">3</text>
<text x="354.5" y="79.1">3</text>
<text x="17.4" y="89.7">2</text>
<text x="17.4" y="86.1">3</text>
<text x="21.9" y="87.6">3</text>
<text x="31.5" y="89.7">1</text>
<text x="17.4" y="93.2">1</text>
<text x="21.9" y="94.6">1</text>
<text x="21.9" y="91.1">2</text>
<text x="31.5" y="96.7">4</text>
<text x="51.2" y="96.7">2</text>
<text x="322.5" y="117.9">2</text>
<text x="342.2" y="117.9">4</text>
<text x="342.2" y="125">1</text>
<text x="351.8" y="122.8">1</text>
<text x="356.3" y="121.4">1</text>
<text x="356.3" y="125">2</text>
<text x="351.8" y="126.4">2</text>
<text x="351.8" y="129.9">3</text>
<text x="356.3" y="128.5">3</text>
<text x="19.1" y="135.5">3</text>
<text x="23.6" y="136.9">3</text>
<text x="33.3" y="132">3</text>
<text x="52.9" y="132">5</text>
<text x="322.5" y="132">5</text>
<text x="342.2" y="132">3</text>
<text x="19.1" y="142.6">1</text>
<text x="19.1" y="139.1">2</text>
<text x="23.6" y="140.5">2</text>
<text x="33.3" y="139.1">1</text>
<text x="23.6" y="144">1</text>
<text x="33.3" y="146.1">4</text>
<text x="52.9" y="146.1">2</text>
<text x="322.5" y="170.8">2</text>
<text x="342.2" y="170.8">4</text>
<text x="33.3" y="177.9">3</text>
<text x="52.9" y="177.9">5</text>
<text x="342.2" y="177.9">1</text>
<text x="351.8" y="175.8">1</text>
<text x="351.8" y="179.3">2</text>
<text x="356.3" y="174.3">1</text>
<text x="356.3" y="177.9">2</text>
<text x="19.1" y="184.9">2</text>
<text x="19.1" y="181.4">3</text>
<text x="23.6" y="182.8">3</text>
<text x="33.3" y="184.9">1</text>
<text x="322.5" y="184.9">5</text>
<text x="342.2" y="184.9">3</text>
<text x="351.8" y="182.8">3</text>
<text x="356.3" y="181.4">3</text>
<text x="19.1" y="188.5">1</text>
<text x="23.6" y="189.9">1</text>
<text x="23.6" y="186.3">2</text>
<text x="33.3" y="192">4</text>
<text x="52.9" y="192">2</text>
<text x="236.1" y="220.2">6</text>
<text x="240.6" y="221.6">EN</text>
<text x="236.1" y="223.7">5</text>
<text x="236.1" y="227.3">4</text>
<text x="240.6" y="225.1">VCC</text>
<text x="236.1" y="230.8">3</text>
<text x="240.6" y="228.7">GND</text>
<text x="240.6" y="232.2">TX</text>
<text x="236.1" y="234.3">2</text>
<text x="236.1" y="237.8">1</text>
<text x="240.6" y="235.7">RX</text>
<text x="240.6" y="239.3">STATE</text>
<text x="28.2" y="244.9">1</text>
<text x="21" y="246.3">V+</text>
<text x="21.9" y="249.8">D-</text>
<text x="28.2" y="248.4">2</text>
<text x="28.2" y="252">3</text>
<text x="67.8" y="248.1">2</text>
<text x="72.3" y="246.7">2</text>
<text x="89.5" y="248.4">1</text>
<text x="89.5" y="252">2</text>
<text x="93" y="250.2">AC</text>
<text x="100.8" y="250.2">+VO</text>
<text x="109.5" y="252">3</text>
<text x="109.5" y="248.4">4</text>
<text x="20.7" y="253.4">D+</text>
<text x="22" y="256.9">ID</text>
<text x="28.2" y="255.5">4</text>
<text x="67.8" y="255.1">1</text>
<text x="72.3" y="253.7">1</text>
<text x="93" y="253.7">AC</text>
<text x="101.9" y="253.7">-VO</text>
<text x="22.1" y="260.4">V-</text>
<text x="28.2" y="259">5</text>
<text x="128.2" y="262.5">1</text>
<text x="133.3" y="263.9">IN</text>
<text x="145.6" y="263.9">OUT</text>
<text x="155.6" y="262.5">3</text>
<text x="68.8" y="274.9">1</text>
<text x="68.8" y="281.9">2</text>
<text x="68.8" y="278.4">3</text>
</g>
<g font-size="3.2" fill="#8d2323">
<text x="149.6" y="68.5" transform="rotate(-90 149.6 68.5)">30</text>
<text x="153.1" y="68.5" transform="rotate(-90 153.1 68.5)">29</text>
<text x="156.6" y="68.5" transform="rotate(-90 156.6 68.5)">28</text>
<text x="160.2" y="68.5" transform="rotate(-90 160.2 68.5)">27</text>
<text x="163.7" y="68.5" transform="rotate(-90 163.7 68.5)">26</text>
<text x="167.2" y="68.5" transform="rotate(-90 167.2 68.5)">25</text>
<text x="170.7" y="68.5" transform="rotate(-90 170.7 68.5)">24</text>
<text x="174.3" y="68.5" transform="rotate(-90 174.3 68.5)">23</text>
<text x="177.8" y="68.5" transform="rotate(-90 177.8 68.5)">22</text>
<text x="181.3" y="68.5" transform="rotate(-90 181.3 68.5)">21</text>
<text x="184.9" y="68.5" transform="rotate(-90 184.9 68.5)">20</text>
<text x="188.4" y="68.5" transform="rotate(-90 188.4 68.5)">19</text>
<text x="191.9" y="68.5" transform="rotate(-90 191.9 68.5)">18</text>
<text x="195.4" y="68.5" transform="rotate(-90 195.4 68.5)">17</text>
<text x="199" y="68.5" transform="rotate(-90 199 68.5)">16</text>
<text x="151" y="77.6" transform="rotate(-90 151 77.6)">VIN</text>
<text x="165.1" y="75.9" transform="rotate(-90 165.1 75.9)">A7</text>
<text x="168.6" y="75.9" transform="rotate(-90 168.6 75.9)">A6</text>
<text x="172.2" y="75.9" transform="rotate(-90 172.2 75.9)">A5</text>
<text x="175.7" y="75.9" transform="rotate(-90 175.7 75.9)">A4</text>
<text x="179.2" y="75.9" transform="rotate(-90 179.2 75.9)">A3</text>
<text x="182.7" y="75.9" transform="rotate(-90 182.7 75.9)">A2</text>
<text x="186.3" y="75.9" transform="rotate(-90 186.3 75.9)">A1</text>
<text x="189.8" y="75.9" transform="rotate(-90 189.8 75.9)">A0</text>
<text x="196.8" y="77.9" transform="rotate(-90 196.8 77.9)">3V3</text>
<text x="154.5" y="79" transform="rotate(-90 154.5 79)">GND</text>
<text x="158" y="82" transform="rotate(-90 158 82)">RESET</text>
<text x="161.6" y="78.5" transform="rotate(-90 161.6 78.5)">+5V</text>
<text x="193.3" y="79.9" transform="rotate(-90 193.3 79.9)">AREF</text>
<text x="200.4" y="86.2" transform="rotate(-90 200.4 86.2)">D13/SCK</text>
<text x="151" y="104.8" transform="rotate(-90 151 104.8)">D1/TX</text>
<text x="154.5" y="104.8" transform="rotate(-90 154.5 104.8)">D0/RX</text>
<text x="158" y="104.8" transform="rotate(-90 158 104.8)">RESET</text>
<text x="161.6" y="104.8" transform="rotate(-90 161.6 104.8)">GND</text>
<text x="165.1" y="104.8" transform="rotate(-90 165.1 104.8)">D2</text>
<text x="168.6" y="104.8" transform="rotate(-90 168.6 104.8)">D3</text>
<text x="172.2" y="104.8" transform="rotate(-90 172.2 104.8)">D4</text>
<text x="175.7" y="104.8" transform="rotate(-90 175.7 104.8)">D5</text>
<text x="179.2" y="104.8" transform="rotate(-90 179.2 104.8)">D6</text>
<text x="182.7" y="104.8" transform="rotate(-90 182.7 104.8)">D7</text>
<text x="186.3" y="104.8" transform="rotate(-90 186.3 104.8)">D8</text>
<text x="189.8" y="104.8" transform="rotate(-90 189.8 104.8)">D9</text>
<text x="193.3" y="104.8" transform="rotate(-90 193.3 104.8)">D10</text>
<text x="196.8" y="104.8" transform="rotate(-90 196.8 104.8)">D11/MOSI</text>
<text x="200.4" y="104.8" transform="rotate(-90 200.4 104.8)">D12/MISO</text>
<text x="149.6" y="110" transform="rotate(-90 149.6 110)">1</text>
<text x="153.1" y="110" transform="rotate(-90 153.1 110)">2</text>
<text x="156.6" y="110" transform="rotate(-90 156.6 110)">3</text>
<text x="160.2" y="110" transform="rotate(-90 160.2 110)">4</text>
<text x="163.7" y="110" transform="rotate(-90 163.7 110)">5</text>
<text x="167.2" y="110" transform="rotate(-90 167.2 110)">6</text>
<text x="170.7" y="110" transform="rotate(-90 170.7 110)">7</text>
<text x="174.3" y="110" transform="rotate(-90 174.3 110)">8</text>
<text x="177.8" y="110" transform="rotate(-90 177.8 110)">9</text>
<text x="181.3" y="112.1" transform="rotate(-90 181.3 112.1)">10</text>
<text x="184.9" y="112.1" transform="rotate(-90 184.9 112.1)">11</text>
<text x="188.4" y="112.1" transform="rotate(-90 188.4 112.1)">12</text>
<text x="191.9" y="112.1" transform="rotate(-90 191.9 112.1)">13</text>
<text x="195.4" y="112.1" transform="rotate(-90 195.4 112.1)">14</text>
<text x="199" y="112.1" transform="rotate(-90 199 112.1)">15</text>
<text x="228.6" y="140" transform="rotate(-90 228.6 140)">V+</text>
<text x="235.7" y="142" transform="rotate(-90 235.7 142)">OUT</text>
<text x="242.7" y="142.5" transform="rotate(-90 242.7 142.5)">GND</text>
</g>
<g font-size="2.1" fill="#a54b4b">
<text x="207.4" y="140.8" transform="rotate(-90 207.4 140.8)">V+</text>
<text x="214.5" y="142.5" transform="rotate(-90 214.5 142.5)">GND</text>
<text x="221.5" y="142.1" transform="rotate(-90 221.5 142.1)">OUT</text>
</g>
</svg>
